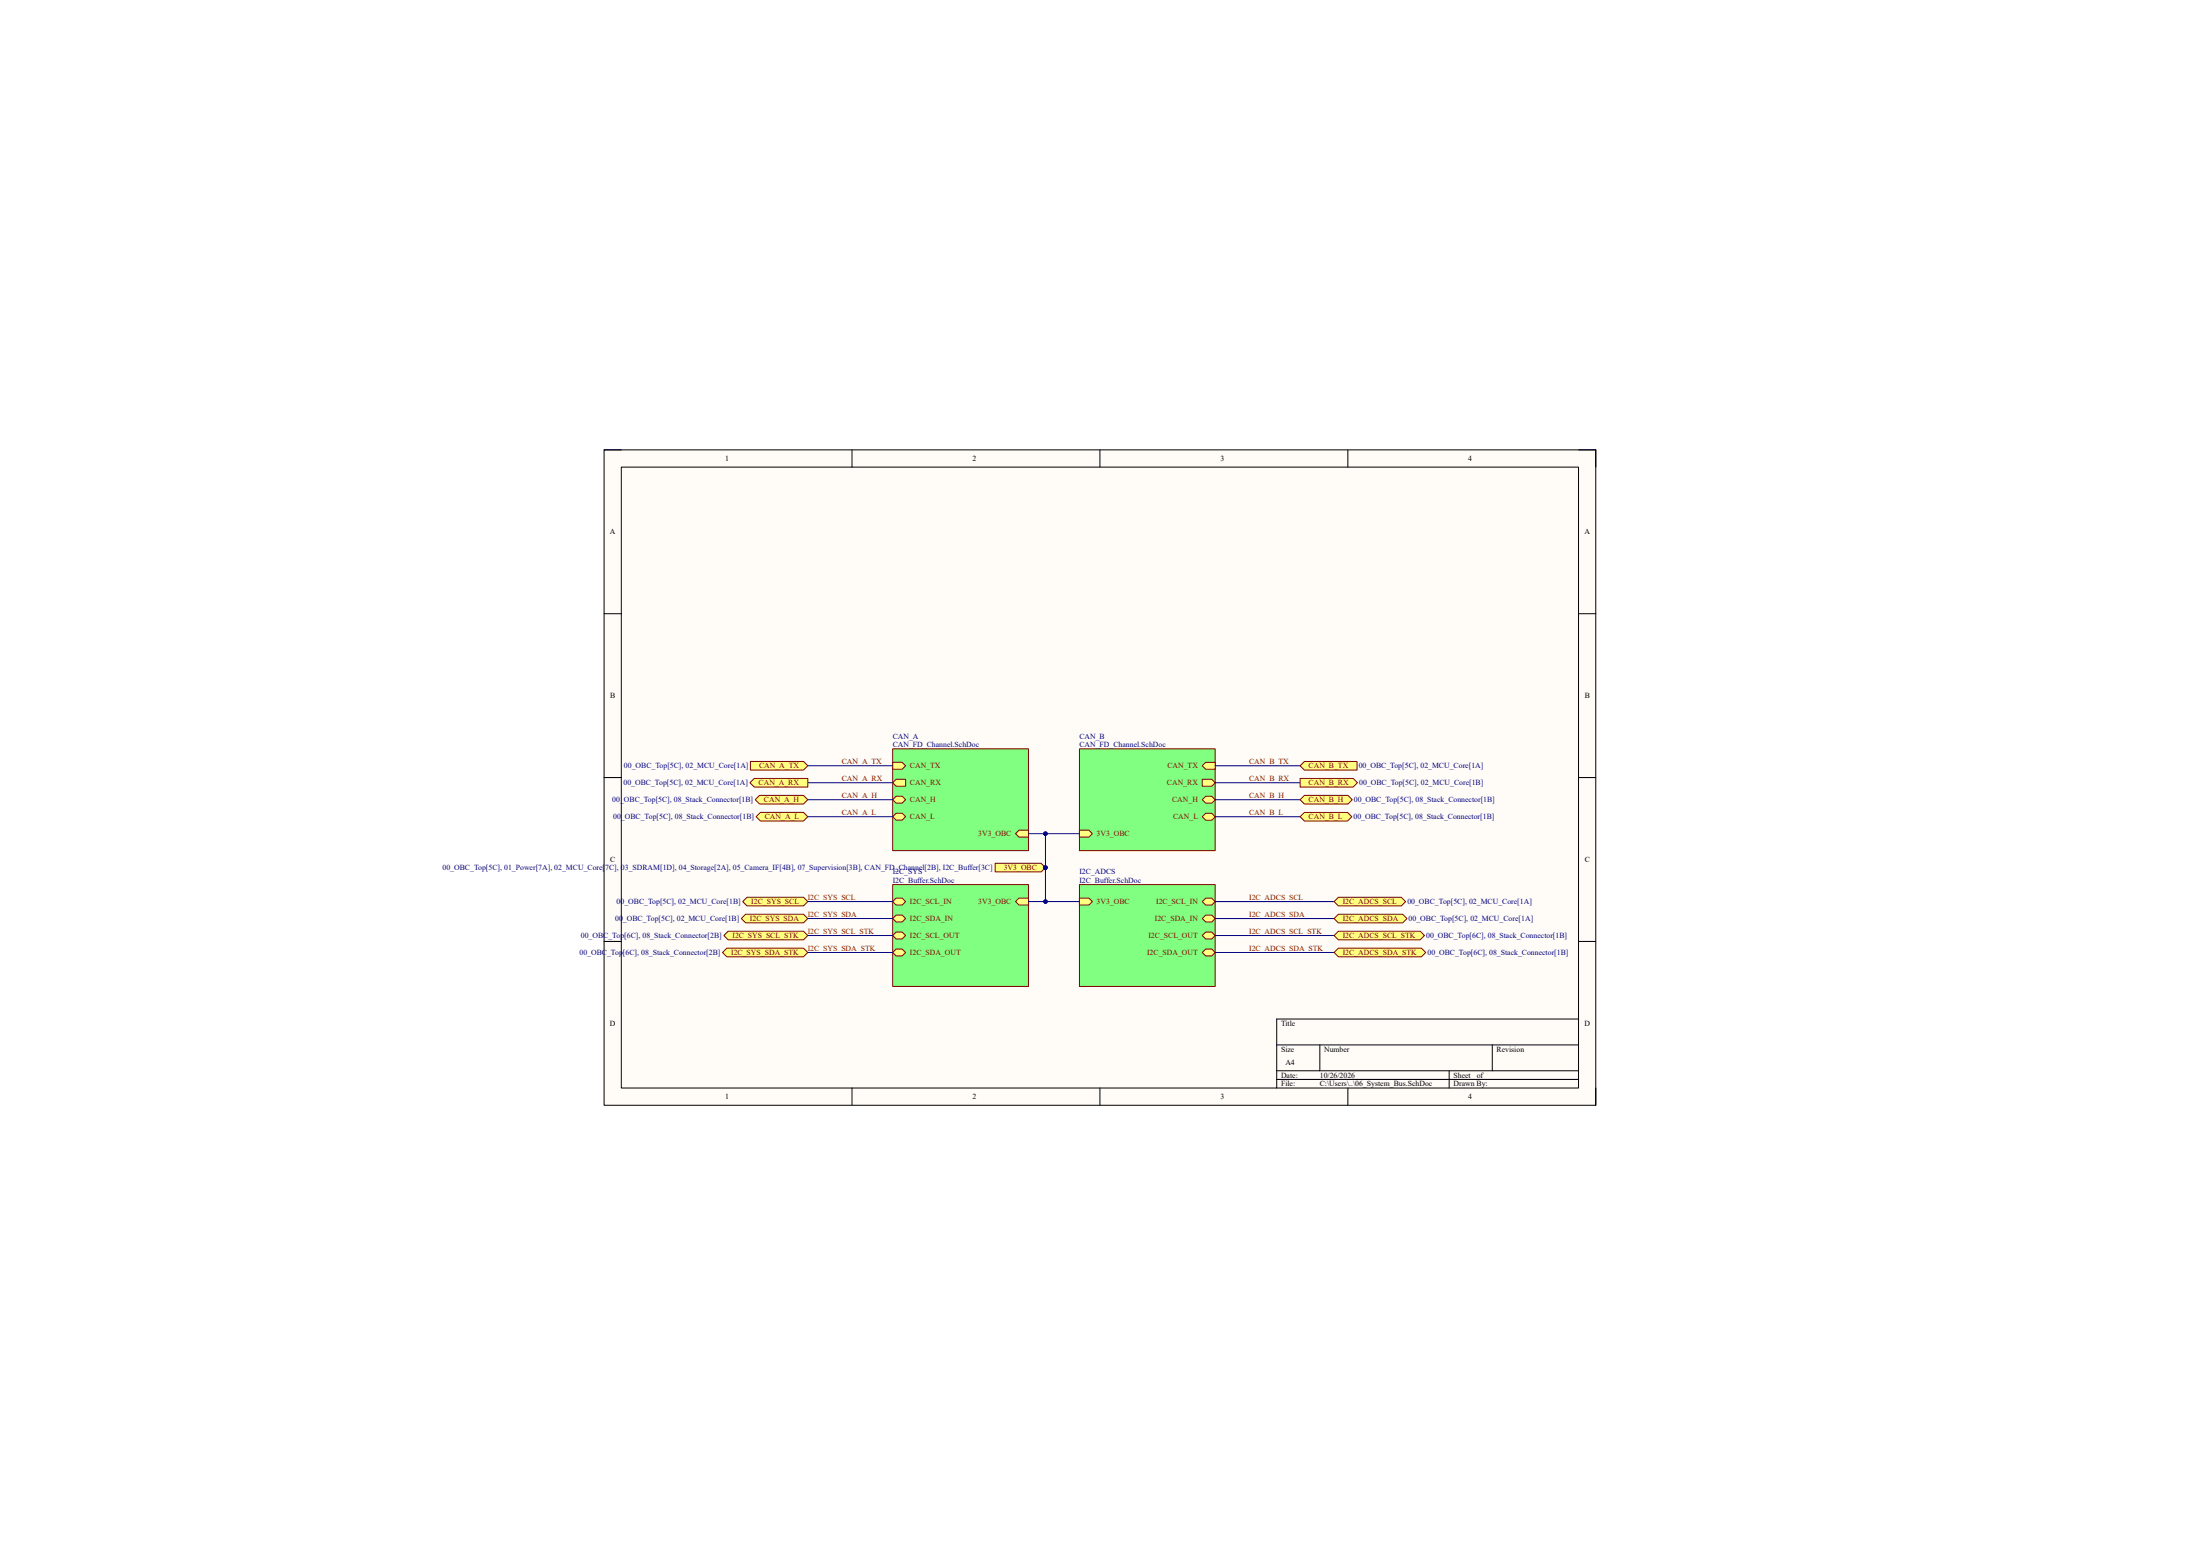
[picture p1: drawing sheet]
<svg xmlns="http://www.w3.org/2000/svg" width="648mm" height="458mm" viewBox="0 0 648 458" stroke-linecap="round" stroke-linejoin="round" font-family="sans-serif">
<path d="M177.9 132.5h292.1v193h-292.1z" fill-rule="evenodd" fill="#fffcf8"/>
<path d="M177.9 132.5h292.1v193h-292.1z" fill="none" stroke="#000" stroke-width=".29"/>
<path d="M183 137.6h281.9v182.9h-281.9z" fill-rule="evenodd" fill="#fffcf8"/>
<g fill="none" stroke="#000" stroke-width=".29">
<path d="M177.9 132.5h5.1M183 137.6h281.9v182.9h-281.9zM251 132.5v5.1M324 132.5v5.1M397 132.5v5.1M464.9 132.5h5.1v5.1M177.9 180.8h5.1M464.9 180.8h5.1M177.9 229h5.1M464.9 229h5.1M177.9 277.3h5.1M464.9 277.3h5.1"/>
<path d="M376 307.8h88.9M376 315.4h88.9M376 317.9h88.9M388.7 307.8v7.6M426.8 315.4v5.1M439.5 307.8v7.6M464.9 300.1h-88.9v20.4M251 320.5v5M324 320.5v5M397 320.5v5M470 320.5v5"/>
</g>
<path d="M262.9 220.5h40v30h-40z" fill-rule="evenodd" fill="#80ff80"/>
<path d="M262.9 220.5h40v30h-40z" fill="none" stroke="#800000" stroke-width=".29"/>
<path d="M300.1 244.5h2.8v2.1h-2.8l-1-1.1z" fill-rule="evenodd" fill="#ffff80"/>
<path d="M300.1 244.5h2.8v2.1h-2.8l-1-1.1z" fill="none" stroke="#800000" stroke-width=".29"/>
<path d="M262.9 224.5h2.8l1 1-1 1.1h-2.8z" fill-rule="evenodd" fill="#ffff80"/>
<path d="M262.9 224.5h2.8l1 1-1 1.1h-2.8z" fill="none" stroke="#800000" stroke-width=".29"/>
<path d="M262.9 230.5l1-1h2.8v2.1h-2.8z" fill-rule="evenodd" fill="#ffff80"/>
<path d="M262.9 230.5l1-1h2.8v2.1h-2.8z" fill="none" stroke="#800000" stroke-width=".29"/>
<path d="M262.9 235.5l1-1h1.8l1 1-1 1.1h-1.8z" fill-rule="evenodd" fill="#ffff80"/>
<path d="M262.9 235.5l1-1h1.8l1 1-1 1.1h-1.8z" fill="none" stroke="#800000" stroke-width=".29"/>
<path d="M262.9 240.5l1-1h1.8l1 1-1 1.1h-1.8z" fill-rule="evenodd" fill="#ffff80"/>
<path d="M262.9 240.5l1-1h1.8l1 1-1 1.1h-1.8z" fill="none" stroke="#800000" stroke-width=".29"/>
<path d="M317.9 220.6h40v29.9h-40z" fill-rule="evenodd" fill="#80ff80"/>
<path d="M317.9 220.6h40v29.9h-40z" fill="none" stroke="#800000" stroke-width=".29"/>
<path d="M317.9 244.5h2.8l1 1-1 1.1h-2.8z" fill-rule="evenodd" fill="#ffff80"/>
<path d="M317.9 244.5h2.8l1 1-1 1.1h-2.8z" fill="none" stroke="#800000" stroke-width=".29"/>
<path d="M354.1 235.5l1-1h1.8l1 1-1 1.1h-1.8z" fill-rule="evenodd" fill="#ffff80"/>
<path d="M354.1 235.5l1-1h1.8l1 1-1 1.1h-1.8z" fill="none" stroke="#800000" stroke-width=".29"/>
<path d="M355.1 239.5h1.8l1 1.1-1 1h-1.8l-1-1z" fill-rule="evenodd" fill="#ffff80"/>
<path d="M355.1 239.5h1.8l1 1.1-1 1h-1.8l-1-1z" fill="none" stroke="#800000" stroke-width=".29"/>
<path d="M354.1 229.5h2.8l1 1-1 1.1h-2.8z" fill-rule="evenodd" fill="#ffff80"/>
<path d="M354.1 229.5h2.8l1 1-1 1.1h-2.8z" fill="none" stroke="#800000" stroke-width=".29"/>
<path d="M354.1 225.6l1-1.1h2.8v2.1h-2.8z" fill-rule="evenodd" fill="#ffff80"/>
<path d="M354.1 225.6l1-1.1h2.8v2.1h-2.8z" fill="none" stroke="#800000" stroke-width=".29"/>
<path d="M302.9 245.5h15" fill="none" stroke="#000080" stroke-width=".29"/>
<circle cx="307.9" cy="245.5" r=".51" fill="#000080"/>
<g fill="none" stroke="#000080" stroke-width=".29">
<path d="M237.9 225.5h25M237.9 230.5h25M237.9 235.5h25M357.9 225.6h25M357.9 230.5h25M357.9 235.5h25M237.9 240.5h25M357.9 240.6h25"/>
<circle cx="307.9" cy="245.5" r=".51"/>
</g>
<path d="M384.2 224.3h15.5v2.5h-15.5l-1.3-1.2z" fill-rule="evenodd" fill="#ffff80"/>
<path d="M384.2 224.3h15.5v2.5h-15.5l-1.3-1.2z" fill="none" stroke="#800000" stroke-width=".29"/>
<path d="M382.9 229.3h15.7l1.2 1.2-1.2 1.3h-15.7z" fill-rule="evenodd" fill="#ffff80"/>
<path d="M382.9 229.3h15.7l1.2 1.2-1.2 1.3h-15.7z" fill="none" stroke="#800000" stroke-width=".29"/>
<path d="M384.2 234.3h12.8l1.3 1.2-1.3 1.3h-12.8l-1.3-1.3z" fill-rule="evenodd" fill="#ffff80"/>
<path d="M384.2 234.3h12.8l1.3 1.2-1.3 1.3h-12.8l-1.3-1.3z" fill="none" stroke="#800000" stroke-width=".29"/>
<path d="M384.2 239.3h12.7l1.3 1.3-1.3 1.2h-12.7l-1.3-1.2z" fill-rule="evenodd" fill="#ffff80"/>
<path d="M384.2 239.3h12.7l1.3 1.3-1.3 1.2h-12.7l-1.3-1.2z" fill="none" stroke="#800000" stroke-width=".29"/>
<path d="M221 224.3h15.7l1.2 1.2-1.2 1.3h-15.7z" fill-rule="evenodd" fill="#ffff80"/>
<path d="M221 224.3h15.7l1.2 1.2-1.2 1.3h-15.7z" fill="none" stroke="#800000" stroke-width=".29"/>
<path d="M220.9 230.5l1.3-1.2h15.7v2.5h-15.7z" fill-rule="evenodd" fill="#ffff80"/>
<path d="M220.9 230.5l1.3-1.2h15.7v2.5h-15.7z" fill="none" stroke="#800000" stroke-width=".29"/>
<path d="M222.5 235.5l1.2-1.2h13l1.2 1.2-1.2 1.3h-13z" fill-rule="evenodd" fill="#ffff80"/>
<path d="M222.5 235.5l1.2-1.2h13l1.2 1.2-1.2 1.3h-13z" fill="none" stroke="#800000" stroke-width=".29"/>
<path d="M222.7 240.5l1.3-1.2h12.7l1.2 1.2-1.2 1.3h-12.7z" fill-rule="evenodd" fill="#ffff80"/>
<path d="M222.7 240.5l1.3-1.2h12.7l1.2 1.2-1.2 1.3h-12.7z" fill="none" stroke="#800000" stroke-width=".29"/>
<path d="M293.1 254.3h13.6l1.2 1.2-1.2 1.3h-13.6z" fill-rule="evenodd" fill="#ffff80"/>
<path d="M293.1 254.3h13.6l1.2 1.2-1.2 1.3h-13.6z" fill="none" stroke="#800000" stroke-width=".29"/>
<circle cx="307.9" cy="255.5" r=".51" fill="#000080"/>
<g fill="none" stroke="#000080" stroke-width=".29">
<path d="M307.9 245.5v10"/>
<circle cx="307.9" cy="255.5" r=".51"/>
</g>
<circle cx="307.9" cy="255.5" r=".51" fill="#000080"/>
<circle cx="307.9" cy="255.5" r=".51" fill="none" stroke="#000080" stroke-width=".29"/>
<circle cx="307.9" cy="245.5" r=".51" fill="#000080"/>
<circle cx="307.9" cy="245.5" r=".51" fill="none" stroke="#000080" stroke-width=".29"/>
<path d="M262.9 260.5h40v30h-40z" fill-rule="evenodd" fill="#80ff80"/>
<path d="M262.9 260.5h40v30h-40z" fill="none" stroke="#800000" stroke-width=".29"/>
<path d="M263.9 264.5h1.8l1 1-1 1.1h-1.8l-1-1.1z" fill-rule="evenodd" fill="#ffff80"/>
<path d="M263.9 264.5h1.8l1 1-1 1.1h-1.8l-1-1.1z" fill="none" stroke="#800000" stroke-width=".29"/>
<path d="M263.9 269.5h1.8l1 1-1 1.1h-1.8l-1-1.1z" fill-rule="evenodd" fill="#ffff80"/>
<path d="M263.9 269.5h1.8l1 1-1 1.1h-1.8l-1-1.1z" fill="none" stroke="#800000" stroke-width=".29"/>
<path d="M262.9 275.5l1-1h1.8l1 1-1 1.1h-1.8z" fill-rule="evenodd" fill="#ffff80"/>
<path d="M262.9 275.5l1-1h1.8l1 1-1 1.1h-1.8z" fill="none" stroke="#800000" stroke-width=".29"/>
<path d="M262.9 280.5l1-1h1.8l1 1-1 1.1h-1.8z" fill-rule="evenodd" fill="#ffff80"/>
<path d="M262.9 280.5l1-1h1.8l1 1-1 1.1h-1.8z" fill="none" stroke="#800000" stroke-width=".29"/>
<path d="M300.1 264.5h2.8v2.1h-2.8l-1-1.1z" fill-rule="evenodd" fill="#ffff80"/>
<path d="M300.1 264.5h2.8v2.1h-2.8l-1-1.1z" fill="none" stroke="#800000" stroke-width=".29"/>
<path d="M317.9 260.5h40v30.1h-40z" fill-rule="evenodd" fill="#80ff80"/>
<path d="M317.9 260.5h40v30.1h-40z" fill="none" stroke="#800000" stroke-width=".29"/>
<path d="M354.1 265.6l1-1.1h1.8l1 1.1-1 1h-1.8z" fill-rule="evenodd" fill="#ffff80"/>
<path d="M354.1 265.6l1-1.1h1.8l1 1.1-1 1h-1.8z" fill="none" stroke="#800000" stroke-width=".29"/>
<path d="M355.1 269.5h1.8l1 1.1-1 1h-1.8l-1-1z" fill-rule="evenodd" fill="#ffff80"/>
<path d="M355.1 269.5h1.8l1 1.1-1 1h-1.8l-1-1z" fill="none" stroke="#800000" stroke-width=".29"/>
<path d="M354.1 275.5l1-1h1.8l1 1-1 1.1h-1.8z" fill-rule="evenodd" fill="#ffff80"/>
<path d="M354.1 275.5l1-1h1.8l1 1-1 1.1h-1.8z" fill="none" stroke="#800000" stroke-width=".29"/>
<path d="M354.1 280.5l1-1h1.8l1 1-1 1.1h-1.8z" fill-rule="evenodd" fill="#ffff80"/>
<path d="M354.1 280.5l1-1h1.8l1 1-1 1.1h-1.8z" fill="none" stroke="#800000" stroke-width=".29"/>
<path d="M317.9 264.5h2.8l1 1-1 1.1h-2.8z" fill-rule="evenodd" fill="#ffff80"/>
<path d="M317.9 264.5h2.8l1 1-1 1.1h-2.8z" fill="none" stroke="#800000" stroke-width=".29"/>
<path d="M307.9 255.5v10h-5" fill="none" stroke="#000080" stroke-width=".29"/>
<circle cx="307.9" cy="265.5" r=".51" fill="#000080"/>
<circle cx="307.9" cy="265.5" r=".51" fill="none" stroke="#000080" stroke-width=".29"/>
<circle cx="307.9" cy="255.5" r=".51" fill="#000080"/>
<g fill="none" stroke="#000080" stroke-width=".29">
<path d="M307.9 265.5h10"/>
<circle cx="307.9" cy="255.5" r=".51"/>
</g>
<circle cx="307.9" cy="265.5" r=".51" fill="#000080"/>
<g fill="none" stroke="#000080" stroke-width=".29">
<path d="M237.9 265.5h25M237.9 270.5h25M237.9 275.5h25M357.9 265.6h35M357.9 270.6h35M357.9 275.5h35M237.9 280.5h25M357.9 280.5h35"/>
<circle cx="307.9" cy="265.5" r=".51"/>
</g>
<path d="M220 264.3h16.7l1.2 1.2-1.2 1.3h-16.7l-1.2-1.3z" fill-rule="evenodd" fill="#ffff80"/>
<path d="M220 264.3h16.7l1.2 1.2-1.2 1.3h-16.7l-1.2-1.3z" fill="none" stroke="#800000" stroke-width=".29"/>
<path d="M219.6 269.3h17.1l1.2 1.2-1.2 1.3h-17.1l-1.3-1.3z" fill-rule="evenodd" fill="#ffff80"/>
<path d="M219.6 269.3h17.1l1.2 1.2-1.2 1.3h-17.1l-1.3-1.3z" fill="none" stroke="#800000" stroke-width=".29"/>
<path d="M213.2 275.5l1.3-1.2h22.2l1.2 1.2-1.2 1.3h-22.2z" fill-rule="evenodd" fill="#ffff80"/>
<path d="M213.2 275.5l1.3-1.2h22.2l1.2 1.2-1.2 1.3h-22.2z" fill="none" stroke="#800000" stroke-width=".29"/>
<path d="M212.8 280.5l1.3-1.2h22.6l1.2 1.2-1.2 1.3h-22.6z" fill-rule="evenodd" fill="#ffff80"/>
<path d="M212.8 280.5l1.3-1.2h22.6l1.2 1.2-1.2 1.3h-22.6z" fill="none" stroke="#800000" stroke-width=".29"/>
<path d="M392.9 265.6l1.3-1.3h18.5l1.3 1.3-1.3 1.2h-18.5z" fill-rule="evenodd" fill="#ffff80"/>
<path d="M392.9 265.6l1.3-1.3h18.5l1.3 1.3-1.3 1.2h-18.5z" fill="none" stroke="#800000" stroke-width=".29"/>
<path d="M392.9 270.6l1.3-1.3h19l1.2 1.3-1.2 1.2h-19z" fill-rule="evenodd" fill="#ffff80"/>
<path d="M392.9 270.6l1.3-1.3h19l1.2 1.3-1.2 1.2h-19z" fill="none" stroke="#800000" stroke-width=".29"/>
<path d="M392.9 275.5l1.3-1.2h24.1l1.3 1.2-1.3 1.3h-24.1z" fill-rule="evenodd" fill="#ffff80"/>
<path d="M392.9 275.5l1.3-1.2h24.1l1.3 1.2-1.3 1.3h-24.1z" fill="none" stroke="#800000" stroke-width=".29"/>
<path d="M392.9 280.5l1.3-1.2h24.5l1.2 1.2-1.2 1.3h-24.5z" fill-rule="evenodd" fill="#ffff80"/>
<path d="M392.9 280.5l1.3-1.2h24.5l1.2 1.2-1.2 1.3h-24.5z" fill="none" stroke="#800000" stroke-width=".29"/>
<g font-size="2.3">
<text x="213.6" y="135.8">1</text>
<text x="286.4" y="135.8">2</text>
<text x="359.5" y="135.8">3</text>
<text x="432.4" y="135.8">4</text>
<text x="179.7" y="157.4">A</text>
<text x="466.7" y="157.4">A</text>
<text x="179.7" y="205.7">B</text>
<text x="466.8" y="205.7">B</text>
<text x="179.7" y="253.9">C</text>
<text x="466.8" y="253.9">C</text>
<text x="179.7" y="302.2">D</text>
<text x="377.3" y="302.2">Title</text>
<text x="466.7" y="302.2">D</text>
<text x="377.3" y="309.8">Size</text>
<text x="390" y="309.8">Number</text>
<text x="440.8" y="309.8">Revision</text>
<text x="377.3" y="317.4">Date:</text>
<text x="378.6" y="313.6">A4</text>
<text x="388.8" y="317.4">10/26/2026</text>
<text x="428.1" y="317.4">Sheet</text>
<text x="435" y="317.4">of</text>
<text x="213.6" y="323.8">1</text>
<text x="286.4" y="323.8">2</text>
<text x="359.5" y="323.8">3</text>
<text x="377.3" y="320">File:</text>
<text x="388.7" y="320">C:\Users\..\06_System_Bus.SchDoc</text>
<text x="428.1" y="320">Drawn By:</text>
<text x="432.4" y="323.8">4</text>
</g>
<g font-size="2.3" fill="#000080">
<text x="262.9" y="217.6">CAN_A</text>
<text x="262.9" y="220">CAN_FD_Channel.SchDoc</text>
<text x="317.9" y="217.6">CAN_B</text>
<text x="317.9" y="220">CAN_FD_Channel.SchDoc</text>
<text x="183.8" y="226.3">00_OBC_Top[5C], 02_MCU_Core[1A]</text>
<text x="400.2" y="226.3">00_OBC_Top[5C], 02_MCU_Core[1A]</text>
<text x="183.6" y="231.3">00_OBC_Top[5C], 02_MCU_Core[1A]</text>
<text x="400.3" y="231.3">00_OBC_Top[5C], 02_MCU_Core[1B]</text>
<text x="180.3" y="236.3">00_OBC_Top[5C], 08_Stack_Connector[1B]</text>
<text x="398.8" y="236.3">00_OBC_Top[5C], 08_Stack_Connector[1B]</text>
<text x="180.6" y="241.3">00_OBC_Top[5C], 08_Stack_Connector[1B]</text>
<text x="398.7" y="241.3">00_OBC_Top[5C], 08_Stack_Connector[1B]</text>
<text x="130.3" y="256.3">00_OBC_Top[5C], 01_Power[7A], 02_MCU_Core[7C], 03_SDRAM[1D], 04_Storage[2A], 05_Camera_IF[4B], 07_Supervision[3B], CAN_FD_Channel[2B], I2C_Buffer[3C]</text>
<text x="262.9" y="257.6">I2C_SYS</text>
<text x="317.9" y="257.6">I2C_ADCS</text>
<text x="262.9" y="260.1">I2C_Buffer.SchDoc</text>
<text x="317.9" y="260.1">I2C_Buffer.SchDoc</text>
<text x="181.6" y="266.3">00_OBC_Top[5C], 02_MCU_Core[1B]</text>
<text x="414.5" y="266.3">00_OBC_Top[5C], 02_MCU_Core[1A]</text>
<text x="181.2" y="271.3">00_OBC_Top[5C], 02_MCU_Core[1B]</text>
<text x="414.9" y="271.3">00_OBC_Top[5C], 02_MCU_Core[1A]</text>
<text x="170.7" y="281.3">00_OBC_Top[6C], 08_Stack_Connector[2B]</text>
<text x="171.1" y="276.3">00_OBC_Top[6C], 08_Stack_Connector[2B]</text>
<text x="420.1" y="276.3">00_OBC_Top[6C], 08_Stack_Connector[1B]</text>
<text x="420.5" y="281.3">00_OBC_Top[6C], 08_Stack_Connector[1B]</text>
</g>
<g font-size="2.3" fill="#800000">
<text x="223.6" y="226.3">CAN_A_TX</text>
<text x="247.9" y="225">CAN_A_TX</text>
<text x="268" y="226.3">CAN_TX</text>
<text x="343.8" y="226.3">CAN_TX</text>
<text x="367.9" y="225">CAN_B_TX</text>
<text x="385.4" y="226.3">CAN_B_TX</text>
<text x="223.4" y="231.3">CAN_A_RX</text>
<text x="247.9" y="230">CAN_A_RX</text>
<text x="268" y="231.3">CAN_RX</text>
<text x="343.7" y="231.3">CAN_RX</text>
<text x="367.9" y="230">CAN_B_RX</text>
<text x="385.4" y="231.3">CAN_B_RX</text>
<text x="225" y="236.3">CAN_A_H</text>
<text x="247.9" y="235">CAN_A_H</text>
<text x="268" y="236.3">CAN_H</text>
<text x="345.2" y="236.3">CAN_H</text>
<text x="367.9" y="235">CAN_B_H</text>
<text x="385.4" y="236.3">CAN_B_H</text>
<text x="225.3" y="241.3">CAN_A_L</text>
<text x="247.9" y="240">CAN_A_L</text>
<text x="268" y="241.3">CAN_L</text>
<text x="345.5" y="241.3">CAN_L</text>
<text x="367.9" y="240">CAN_B_L</text>
<text x="385.4" y="241.3">CAN_B_L</text>
<text x="288.1" y="246.3">3V3_OBC</text>
<text x="323" y="246.3">3V3_OBC</text>
<text x="295.7" y="256.3">3V3_OBC</text>
<text x="221.3" y="266.3">I2C_SYS_SCL</text>
<text x="237.9" y="265">I2C_SYS_SCL</text>
<text x="268" y="266.3">I2C_SCL_IN</text>
<text x="288.1" y="266.3">3V3_OBC</text>
<text x="323" y="266.3">3V3_OBC</text>
<text x="340.5" y="266.3">I2C_SCL_IN</text>
<text x="367.9" y="265">I2C_ADCS_SCL</text>
<text x="395.5" y="266.3">I2C_ADCS_SCL</text>
<text x="220.9" y="271.3">I2C_SYS_SDA</text>
<text x="237.9" y="270">I2C_SYS_SDA</text>
<text x="237.9" y="275">I2C_SYS_SCL_STK</text>
<text x="268" y="271.3">I2C_SDA_IN</text>
<text x="340.1" y="271.3">I2C_SDA_IN</text>
<text x="367.9" y="270">I2C_ADCS_SDA</text>
<text x="367.9" y="275">I2C_ADCS_SCL_STK</text>
<text x="395.5" y="271.3">I2C_ADCS_SDA</text>
<text x="215.3" y="281.3">I2C_SYS_SDA_STK</text>
<text x="215.7" y="276.3">I2C_SYS_SCL_STK</text>
<text x="237.9" y="280">I2C_SYS_SDA_STK</text>
<text x="268" y="276.3">I2C_SCL_OUT</text>
<text x="268" y="281.3">I2C_SDA_OUT</text>
<text x="337.9" y="281.3">I2C_SDA_OUT</text>
<text x="338.2" y="276.3">I2C_SCL_OUT</text>
<text x="367.9" y="280">I2C_ADCS_SDA_STK</text>
<text x="395.5" y="276.3">I2C_ADCS_SCL_STK</text>
<text x="395.5" y="281.3">I2C_ADCS_SDA_STK</text>
</g>
</svg>
